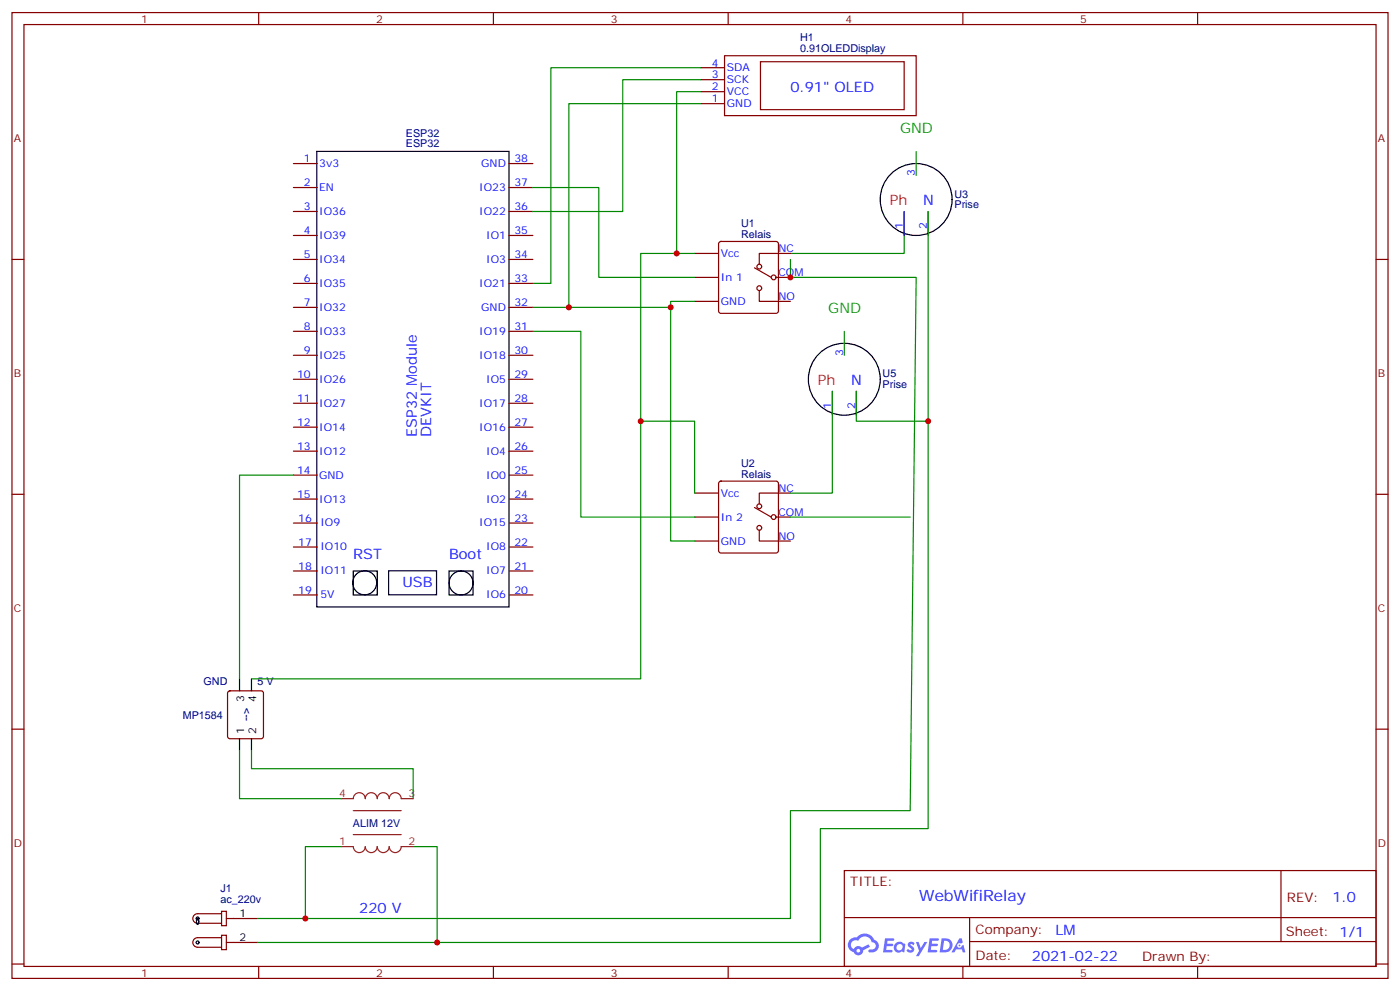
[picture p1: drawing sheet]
<svg xmlns="http://www.w3.org/2000/svg" width="412mm" height="292mm" viewBox="0 0 412 292" stroke-linecap="round" stroke-linejoin="round" font-family="sans-serif">
<g fill="none" stroke="#870000" stroke-width=".35">
<path d="M3.5 3.7h405.4v284.3h-405.4zM7.1 7.2h398.2v277.3h-398.2zM76.2 3.7v3.5M145.3 3.7v3.5M214.5 3.7v3.5M283.6 3.7v3.5M352.8 3.7v3.5M3.5 76.4h3.6M405.3 76.4h3.6M3.5 145.5h3.6M405.3 145.5h3.6M3.5 214.7h3.6"/>
<path d="M405.3 214.7h3.6M248.7 256.3h156.6v28.2h-156.6zM377.3 256.3v20.9M248.7 270.1h156.5M285.6 277.2h119.6M285.6 270.1v14.2M3.5 283.8h3.6M76.2 284.5v3.5M145.3 284.5v3.5M214.5 284.5v3.5M283.6 284.5v3.5M352.8 284.5v3.5"/>
<path d="M405.3 283.8h3.6"/>
</g>
<g fill="#5487ff">
<path d="M267.7 277.5a1.22 1.22 0 0 1 1.7 .2l-.4 .6a.47 .47 0 0 0-.3-.4 .47 .47 0 0 0-.5 .2l.1 .2a1.14 1.14 0 0 1 .8 1.8 1.14 1.14 0 0 1-1.9 0l-.2-.2 .5-.6 .7 .5a.29 .29 0 0 0 .3-.3 .29 .29 0 0 0-.2-.3 1.04 1.04 0 0 1-.6-1.7z"/>
<path d="M260.7 276.2h2.4l.3 .2-.2 .5-1.8 .1-.1 .8h1.5l.3 .4-.3 .4h-1.6l-.2 1.1h1.7l.2 .3-.2 .3-2.6 .1z"/>
<path d="M273.8 276.2h2.4l.3 .2-.1 .5-1.8 .1-.2 .8h1.6l.3 .4-.4 .4-1.6-.1-.1 1.1 1.7 .1 .2 .3-.2 .3-2.6 .1z"/>
<path d="M282.6 276.2h.7l.3 1.3-.6 .3a.69 .69 0 0 0-1 .3 .69 .69 0 0 0 .4 .9 .69 .69 0 0 0 .9-.6l.5-.2 .6 2.2h-.8l-.2-.9h-1.8l-.5 .9h-.8z"/>
<path d="M269.8 277.3h.8l.6 1.8 1.1-1.8h.9l-2.6 4.2h-.8l.9-1.5z"/>
<path d="M277.4 276.2l-.6 4.2h1.3a2.11 2.11 0 0 0 2.5-2.1 2.11 2.11 0 0 0-2.5-2.1zM278.1 277a1.39 1.39 0 0 1 1.7 1.4 1.39 1.39 0 0 1-1.8 1.2h-.3z"/>
<path d="M263.7 277.8a1.54 1.54 0 0 0-.1 2.2 1.54 1.54 0 0 0 2.2 .1l.6 .3 .3-2.3-.2-.3h-.4a1.49 1.49 0 0 0-2.4 0zM264 278.8a.94 .94 0 0 1 1.8 0 .94 .94 0 0 1-1.8 0z"/>
<path d="M250.4 276.6a2.18 2.18 0 0 0 1.1 3.7 1.44 1.44 0 0 0 1.6 .9 1.44 1.44 0 0 0 1.2-1.4l2-1.1-.5-.7-1.9 1a1.47 1.47 0 0 0-2.4 .4 1.39 1.39 0 0 1-.7-1.9 1.39 1.39 0 0 1 2-.5 2.12 2.12 0 0 1 2.2-1.3 2.12 2.12 0 0 1 1.9 1.7 1.14 1.14 0 0 1 1.1 1.4 1.14 1.14 0 0 1-1.7 .7 .43 .43 0 0 0-.5 .4 .43 .43 0 0 0 .4 .5 1.98 1.98 0 0 0 2.5-1.2 1.98 1.98 0 0 0-1.2-2.6 3.1 3.1 0 0 0-5.3-.6l-.9 .1zM252.3 279.9a.55 .55 0 0 1 1.1 0 .55 .55 0 0 1-1.1 0z"/>
<circle cx="282.6" cy="278.3" r=".26"/>
</g>
<g fill="none" stroke="#000" stroke-width=".35">
<path d="M93.3 44.6h56.6v134.1h-56.6zM104.1 168.1h7v7.1h-7zM114.5 168h14.1v7.1h-14.1zM132.3 168.1h7v7.1h-7zM70.6 199.8v3.6M74.1 199.8v3.6M70.6 217.5v3.5M74.1 217.5v3.5M58.1 270.5l.1-.1a1.28 1.28 0 0 1 0 1.8l-.3-.9z"/>
<circle cx="269.9" cy="58.7" r="10.6"/>
<circle cx="248.7" cy="111.7" r="10.6"/>
<circle cx="107.4" cy="171.6" r="3.5"/>
<circle cx="135.8" cy="171.6" r="3.5"/>
<circle cx="58.2" cy="270.4" r=".44"/>
<circle cx="58.2" cy="277.5" r=".44"/>
</g>
<g fill="none" stroke="#870000" stroke-width=".35">
<path d="M206.4 19.9h7M213.4 16.4h56.5v17.6h-56.5zM224 18.2h42.3v14.1h-42.3zM206.4 30.5h7M206.4 27h7M206.4 23.5h7M86.4 55.2h7.1M86.4 48.2h7.1M149.9 55.2h7.1M149.9 48.2h7.1M86.4 76.4h7.1M86.4 69.3h7.1"/>
<path d="M86.4 62.3h7.1M149.9 76.4h7.1M149.9 69.3h7.1M149.9 62.3h7.1M204.6 74.6h7.1M211.9 71.3l.5-.2h16.2l.5 .2 .2 .5v19.7l-.2 .5-.5 .3h-16.2l-.5-.3-.2-.5v-19.7zM222.2 78.8l5 2.9M232.8 74.6h-9.1v3.2M86.4 97.5h7.1M86.4 90.5h7.1M86.4 83.4h7.1M149.9 97.5h7.1"/>
<path d="M149.9 90.5h7.1M149.9 83.4h7.1M204.6 88.7h7.1M204.6 81.7h7.1M223.7 85.5v3.2h9.1M228.6 81.7h4.2M86.4 118.7h7.1M86.4 111.7h7.1M86.4 104.6h7.1M149.9 118.7h7.1M149.9 111.7h7.1M149.9 104.6h7.1"/>
<path d="M86.4 139.9h7.1M86.4 132.8h7.1M86.4 125.8h7.1M149.9 139.9h7.1M149.9 132.8h7.1M149.9 125.8h7.1M86.4 146.9h7.1M86.4 154h7.1M149.9 146.9h7.1M149.9 154h7.1M204.6 145.2h7.1M204.6 159.3h7.1"/>
<path d="M204.6 152.2h7.1M211.9 141.8l.5-.2h16.2l.5 .2 .2 .5v19.8l-.2 .5-.5 .2h-16.2l-.5-.2-.2-.5v-19.8zM222.2 149.4l5 2.8M223.7 156.1v3.2h9.1M228.6 152.2h4.2M232.8 145.2h-9.1v3.1M86.4 161h7.1M86.4 168.1h7.1M86.4 175.2h7.1M149.9 161h7.1M149.9 168.1h7.1M149.9 175.2h7.1"/>
<path d="M67.3 203.6l.4-.2h9.2l.5 .2 .2 .5v12.7l-.2 .5-.5 .2h-9.2l-.5-.2-.2-.5v-12.7zM65.3 268.3h1.4v4.2h-1.4zM65.3 275.3h1.4v4.3h-1.4zM65.3 269h-7.1a1.41 1.41 0 0 0-1.4 1.4 1.41 1.41 0 0 0 1.4 1.4h7.1M65.3 276h-7.1a1.41 1.41 0 0 0-1.4 1.5 1.41 1.41 0 0 0 1.4 1.4h7.1M66.7 270.4h9.1M66.7 277.5h9.1"/>
<circle cx="223.7" cy="78.5" r=".71"/>
<circle cx="223.7" cy="84.8" r=".71"/>
<circle cx="227.9" cy="81.7" r=".71"/>
<circle cx="223.7" cy="149" r=".71"/>
<circle cx="223.7" cy="155.4" r=".71"/>
<circle cx="227.9" cy="152.2" r=".71"/>
</g>
<path d="M100.5 235.1h3.6a1.76 1.76 0 0 1 1.7-1.7 1.76 1.76 0 0 1 1.8 1.7 1.76 1.76 0 0 1 1.8-1.7 1.76 1.76 0 0 1 1.7 1.7 1.76 1.76 0 0 1 1.8-1.7 1.76 1.76 0 0 1 1.8 1.7 1.76 1.76 0 0 1 1.7-1.7 1.76 1.76 0 0 1 1.8 1.7h3.5M104.1 238.7h14.1M100.5 249.2h3.6a1.76 1.76 0 0 0 1.7 1.8 1.76 1.76 0 0 0 1.8-1.8 1.76 1.76 0 0 0 1.8 1.8 1.76 1.76 0 0 0 1.7-1.8 1.76 1.76 0 0 0 1.8 1.8 1.76 1.76 0 0 0 1.8-1.8 1.76 1.76 0 0 0 1.7 1.8 1.76 1.76 0 0 0 1.8-1.8h3.5M104.1 245.7h14.1" fill="none" stroke="#8c2424" stroke-width=".35"/>
<g fill="none" stroke="#008700" stroke-width=".35">
<path d="M206.4 19.9h-44.1v63.5h-5.3M206.4 30.5h-38.8v60M206.4 27h-7.1v47.6M206.4 23.5h-23v38.8h-26.4M157 55.2h19.4v26.5h28.2M204.6 74.6h-15.9v125.2h-114.6M232.8 76.4v5.3h37.1l-1.8 157h-35.3v31.7h-142.8M266.3 62.3v12.3h-33.5M273.4 62.3v181.6h-31.7v33.6h-112.9M157 97.5h14.1v54.7h33.5M197.6 90.5v68.8h7M204.6 88.7h-7v1.8h-40.6"/>
<path d="M245.2 115.2v30h-12.4M252.2 115.2v8.8h21.2M86.4 139.9h-15.8v59.9M188.7 124h15.9v21.2M232.8 152.2h35.3M70.6 221v14.1h29.9M74.1 221v5.3h47.6v8.8M100.5 249.2h-10.5v21.2h-14.2M121.7 249.2h7.1v28.3h-53"/>
</g>
<path d="M266.3 62.3v7M245.2 115.2v7" fill="none" stroke="#00f" stroke-width=".35"/>
<path d="M273.4 62.3v7M252.2 115.2v7" fill="none" stroke="#f00" stroke-width=".35"/>
<path d="M269.9 44.6v7.1M248.7 97.5v7.1" fill="none" stroke="#0c0" stroke-width=".35"/>
<g fill="#c00">
<circle cx="128.8" cy="277.5" r=".88"/>
<circle cx="90" cy="270.4" r=".88"/>
<circle cx="188.7" cy="124" r=".88"/>
<circle cx="197.6" cy="90.5" r=".88"/>
<circle cx="273.4" cy="124" r=".88"/>
<circle cx="167.6" cy="90.5" r=".88"/>
<circle cx="232.8" cy="81.7" r=".88"/>
<circle cx="199.3" cy="74.6" r=".88"/>
</g>
<text font-size="4.6" fill="#00f" x="270.8" y="265.3">WebWifiRelay</text>
<g font-size="4.2" fill="#00f">
<text x="232.8" y="27">0.91&quot; OLED</text>
<text x="271.9" y="60.3">N</text>
<text x="250.8" y="113.2">N</text>
<text x="122.8" y="128.6" transform="rotate(-90 122.8 128.6)">ESP32 Module</text>
<text x="127" y="128.6" transform="rotate(-90 127 128.6)">DEVKIT</text>
<text x="104.1" y="164.6">RST</text>
<text x="132.3" y="164.6">Boot</text>
<text x="118.5" y="172.7">USB</text>
<text x="105.8" y="268.6">220 V</text>
<text x="392.5" y="265.6">1.0</text>
<text x="310.9" y="275.1">LM</text>
<text x="304" y="282.9">2021-02-22</text>
</g>
<g font-size="4.2" fill="#0c0">
<text x="265.1" y="39.2">GND</text>
<text x="244" y="92.1">GND</text>
</g>
<g font-size="4.2" fill="#f03">
<text x="262.1" y="60.3">Ph</text>
<text x="240.9" y="113.2">Ph</text>
</g>
<g font-size="3.9" fill="#800">
<text x="250.5" y="260.9">TITLE:</text>
<text x="379.1" y="265.6">REV:</text>
<text x="287.4" y="275.1">Company:</text>
<text x="378.7" y="275.7">Sheet: 1/1</text>
<text x="287.4" y="282.8">Date:</text>
<text x="336.4" y="282.8">Drawn By:</text>
</g>
<g font-size="3.2" fill="#800">
<text x="41.6" y="6.7">1</text>
<text x="110.8" y="6.7">2</text>
<text x="179.9" y="6.7">3</text>
<text x="249.1" y="6.7">4</text>
<text x="318.2" y="6.7">5</text>
<text x="4.1" y="41.8">A</text>
<text x="405.9" y="41.8">A</text>
<text x="4.1" y="110.9">B</text>
<text x="405.9" y="110.9">B</text>
<text x="4.1" y="180.1">C</text>
<text x="405.9" y="180.1">C</text>
<text x="4.1" y="249.2">D</text>
<text x="405.9" y="249.2">D</text>
<text x="41.6" y="287.5">1</text>
<text x="110.8" y="287.5">2</text>
<text x="179.9" y="287.5">3</text>
<text x="249.1" y="287.5">4</text>
<text x="318.2" y="287.5">5</text>
</g>
<g font-size="3.2" fill="#000080">
<text x="235.7" y="15.3">0.91OLEDDisplay</text>
<text x="235.7" y="12.2">H1</text>
<text x="119.6" y="40.5">ESP32</text>
<text x="119.6" y="43.4">ESP32</text>
<text x="281.2" y="58.2">U3</text>
<text x="281.2" y="61.3">Prise</text>
<text x="218.3" y="70">Relais</text>
<text x="218.3" y="66.9">U1</text>
<text x="260" y="111.1">U5</text>
<text x="260" y="114.2">Prise</text>
<text x="218.3" y="137.4">U2</text>
<text x="218.3" y="140.6">Relais</text>
<text x="60" y="201.6">GND</text>
<text x="75.8" y="201.6">5 V</text>
<text x="53.8" y="211.6">MP1584</text>
<text x="73.5" y="212.3" transform="rotate(-90 73.5 212.3)">--&gt;</text>
<text x="103.9" y="243.3">ALIM 12V</text>
<text x="64.9" y="262.6">J1</text>
<text x="64.9" y="265.8">ac_220v</text>
</g>
<g font-size="3.2" fill="#00f">
<text x="209.6" y="23.1">3</text>
<text x="209.6" y="19.6">4</text>
<text x="214.1" y="21">SDA</text>
<text x="209.6" y="26.6">2</text>
<text x="214.1" y="28">VCC</text>
<text x="214.1" y="24.5">SCK</text>
<text x="209.6" y="30.2">1</text>
<text x="214.1" y="31.6">GND</text>
<text x="89.5" y="47.7">1</text>
<text x="151.5" y="47.7">38</text>
<text x="94" y="49.2">3v3</text>
<text x="141.8" y="49.2">GND</text>
<text x="269.5" y="51.9" transform="rotate(-90 269.5 51.9)">3</text>
<text x="89.5" y="54.8">2</text>
<text x="94" y="56.2">EN</text>
<text x="141.2" y="56.2">IO23</text>
<text x="151.5" y="54.8">37</text>
<text x="89.5" y="61.9">3</text>
<text x="94" y="63.3">IO36</text>
<text x="141.2" y="63.3">IO22</text>
<text x="151.5" y="61.9">36</text>
<text x="89.5" y="68.9">4</text>
<text x="94" y="70.3">IO39</text>
<text x="143.2" y="70.3">IO1</text>
<text x="151.5" y="68.9">35</text>
<text x="266" y="67.6" transform="rotate(-90 266 67.6)">1</text>
<text x="273" y="67.6" transform="rotate(-90 273 67.6)">2</text>
<text x="89.5" y="76">5</text>
<text x="94" y="77.4">IO34</text>
<text x="143.2" y="77.4">IO3</text>
<text x="151.5" y="76">34</text>
<text x="212.4" y="75.7">Vcc</text>
<text x="229.3" y="74.3">NC</text>
<text x="89.5" y="83">6</text>
<text x="151.5" y="83">33</text>
<text x="212.4" y="82.7">In 1</text>
<text x="229.3" y="81.3">COM</text>
<text x="94" y="84.4">IO35</text>
<text x="141.2" y="84.4">IO21</text>
<text x="212.4" y="89.8">GND</text>
<text x="229.3" y="88.4">NO</text>
<text x="89.5" y="90.1">7</text>
<text x="94" y="91.5">IO32</text>
<text x="141.8" y="91.5">GND</text>
<text x="151.5" y="90.1">32</text>
<text x="89.5" y="97.1">8</text>
<text x="94" y="98.5">IO33</text>
<text x="141.2" y="98.5">IO19</text>
<text x="151.5" y="97.1">31</text>
<text x="89.5" y="104.2">9</text>
<text x="94" y="105.6">IO25</text>
<text x="141.2" y="105.6">IO18</text>
<text x="151.5" y="104.2">30</text>
<text x="248.4" y="104.8" transform="rotate(-90 248.4 104.8)">3</text>
<text x="87.5" y="111.2">10</text>
<text x="94" y="112.7">IO26</text>
<text x="143.2" y="112.7">IO5</text>
<text x="151.5" y="111.2">29</text>
<text x="87.5" y="118.3">11</text>
<text x="94" y="119.7">IO27</text>
<text x="141.2" y="119.7">IO17</text>
<text x="151.5" y="118.3">28</text>
<text x="87.5" y="125.4">12</text>
<text x="151.5" y="125.4">27</text>
<text x="244.8" y="120.5" transform="rotate(-90 244.8 120.5)">1</text>
<text x="251.9" y="120.5" transform="rotate(-90 251.9 120.5)">2</text>
<text x="94" y="126.8">IO14</text>
<text x="141.2" y="126.8">IO16</text>
<text x="87.5" y="132.4">13</text>
<text x="94" y="133.8">IO12</text>
<text x="143.2" y="133.8">IO4</text>
<text x="151.5" y="132.4">26</text>
<text x="87.5" y="139.5">14</text>
<text x="94" y="140.9">GND</text>
<text x="143.2" y="140.9">IO0</text>
<text x="151.5" y="139.5">25</text>
<text x="87.5" y="146.5">15</text>
<text x="94" y="147.9">IO13</text>
<text x="143.2" y="147.9">IO2</text>
<text x="151.5" y="146.5">24</text>
<text x="212.4" y="146.2">Vcc</text>
<text x="229.3" y="144.8">NC</text>
<text x="87.9" y="153.6">16</text>
<text x="94.4" y="155">IO9</text>
<text x="141.2" y="155">IO15</text>
<text x="151.5" y="153.6">23</text>
<text x="212.4" y="153.3">In 2</text>
<text x="229.3" y="151.9">COM</text>
<text x="87.9" y="160.6">17</text>
<text x="151.5" y="160.6">22</text>
<text x="212.4" y="160.3">GND</text>
<text x="229.3" y="158.9">NO</text>
<text x="87.9" y="167.7">18</text>
<text x="94.4" y="162">IO10</text>
<text x="143.2" y="162">IO8</text>
<text x="151.5" y="167.7">21</text>
<text x="94.4" y="169.1">IO11</text>
<text x="143.2" y="169.1">IO7</text>
<text x="87.9" y="174.7">19</text>
<text x="94.4" y="176.2">5V</text>
<text x="143.2" y="176.2">IO6</text>
<text x="151.5" y="174.7">20</text>
</g>
<g font-size="3.2">
<text x="72" y="206.7" transform="rotate(-90 72 206.7)">3</text>
<text x="75.5" y="206.7" transform="rotate(-90 75.5 206.7)">4</text>
<text x="72" y="216.2" transform="rotate(-90 72 216.2)">1</text>
<text x="75.5" y="216.2" transform="rotate(-90 75.5 216.2)">2</text>
<text x="70.6" y="270.1">1</text>
<text x="70.6" y="277.1">2</text>
</g>
<g font-size="3.2" fill="#8d2323">
<text x="99.9" y="234.8">4</text>
<text x="120.3" y="234.8">3</text>
<text x="99.9" y="248.9">1</text>
<text x="120.3" y="248.9">2</text>
</g>
</svg>
